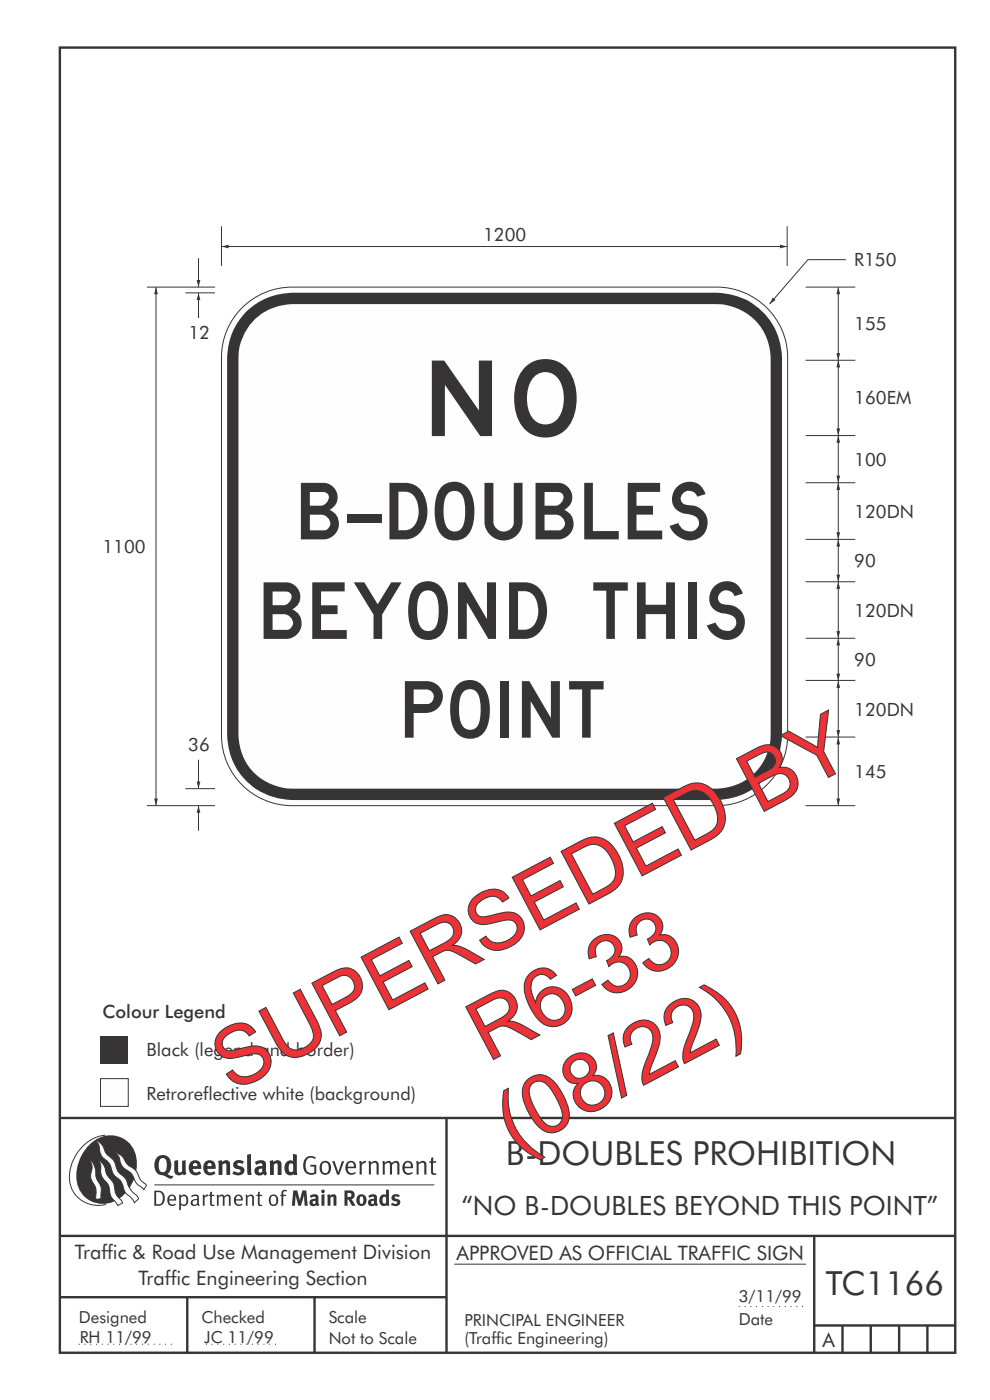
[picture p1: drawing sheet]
<svg xmlns="http://www.w3.org/2000/svg" width="210mm" height="297mm" viewBox="0 0 210 297" stroke-linecap="round" stroke-linejoin="round" font-family="sans-serif">
<g fill="none" stroke="#373435" stroke-width=".51">
<path d="M12.7 10.1h189.9v276.9h-189.9zM12.7 237.2h190M94.7 237.1v50.1M12.7 262.2h190.1M12.7 275.2h82M39.7 275.2v12M66.7 275.2v12M172.7 262.2v25M172.5 281.2h30M178.7 281.2v6M184.7 281.2v6M190.7 281.2v6"/>
<path d="M196.7 281.2v6"/>
</g>
<path d="M156.7 277.2h14M16.7 285.2h20.3M43.7 285.2h15" fill="none" stroke="#373435" stroke-width=".21" stroke-dasharray=".2 1" stroke-linecap="butt"/>
<path d="M21.3 219.9h5.9v5.9h-5.9z" fill-rule="evenodd" fill="#373435"/>
<path d="M21.3 228.8h5.9v5.9h-5.9z" fill-rule="evenodd" fill="#fefefe" stroke="#373435" stroke-width=".21"/>
<path d="M179.4 55.1h-8l-8.2 9.4M96.4 268.2h74.6" fill="none" stroke="#373435" stroke-width=".21"/>
<path d="M163.9 63.1l.6 .5-1.3 .9z" fill="#373435"/>
<path d="M51.4 65.3a15 15 0 0 1 10.6-4.4h90.1a15 15 0 0 1 15 14.9v80.2a15 15 0 0 1-15 14.9h-90.1a14.9 14.9 0 0 1-15-14.9v-80.2a14.8 14.8 0 0 1 4.4-10.5z" fill-rule="evenodd" fill="#fefefe" stroke="#373435" stroke-width=".21"/>
<path d="M52.2 66.1a14.3 14.3 0 0 1 9.8-4h90a13.9 13.9 0 0 1 13.9 13.7v80.2a13.9 13.9 0 0 1-13.9 13.7h-90a13.8 13.8 0 0 1-13.8-13.7v-80.2a14.2 14.2 0 0 1 4-9.7z" fill-rule="evenodd" fill="#373435"/>
<path d="M53.6 68.2a11.7 11.7 0 0 1 8.5-3.7h89.9a11.5 11.5 0 0 1 11.5 11.4v80a11.5 11.5 0 0 1-11.5 11.4h-89.9a11.4 11.4 0 0 1-11.5-11.4v-80a11.5 11.5 0 0 1 3-7.7z" fill-rule="evenodd" fill="#fefefe"/>
<g fill="none" stroke="#373435" stroke-width=".21">
<path d="M47 48v8.4M167 48v8.4M31.2 60.9h14.4M39.3 62.1h6.3M170.9 76.4h10.5M170.9 92.4h10.5M170.9 114.4h10.5M170.9 102.4h10.5M170.9 135.4h10.5M170.9 123.4h10.5M170.9 156.4h10.5M170.9 144.3h10.5"/>
<path d="M177.8 156.4v14.5M31.2 170.9h14.4M39.3 167.3h6.3"/>
</g>
<g fill="#373435">
<path d="M177.8 156.4l.4 1.5h-.8z"/>
<path d="M177.4 169.4h.8l-.4 1.5z"/>
</g>
<path d="M177.8 144.4v12" fill="none" stroke="#373435" stroke-width=".21"/>
<g fill="#373435">
<path d="M177.8 144.4l.4 1.5h-.8z"/>
<path d="M177.4 154.9h.8l-.4 1.5z"/>
</g>
<path d="M177.8 135.4v9" fill="none" stroke="#373435" stroke-width=".21"/>
<g fill="#373435">
<path d="M177.8 135.4l.4 1.5h-.8z"/>
<path d="M177.4 142.9h.8l-.4 1.5z"/>
</g>
<path d="M177.8 123.4v12" fill="none" stroke="#373435" stroke-width=".21"/>
<g fill="#373435">
<path d="M177.8 123.4l.4 1.5h-.8z"/>
<path d="M177.4 133.9h.8l-.4 1.5z"/>
</g>
<path d="M177.8 114.4v9" fill="none" stroke="#373435" stroke-width=".21"/>
<g fill="#373435">
<path d="M177.8 114.4l.4 1.5h-.8z"/>
<path d="M177.4 121.9h.8l-.4 1.5z"/>
</g>
<path d="M177.8 102.4v12" fill="none" stroke="#373435" stroke-width=".21"/>
<g fill="#373435">
<path d="M177.8 102.4l.4 1.5h-.8z"/>
<path d="M177.4 112.9h.8l-.4 1.5z"/>
</g>
<path d="M177.8 92.4v10" fill="none" stroke="#373435" stroke-width=".21"/>
<g fill="#373435">
<path d="M177.8 92.4l.4 1.5h-.8z"/>
<path d="M177.4 100.9h.8l-.4 1.5z"/>
</g>
<path d="M177.8 76.4v16" fill="none" stroke="#373435" stroke-width=".21"/>
<g fill="#373435">
<path d="M177.8 76.4l.4 1.5h-.8z"/>
<path d="M177.4 90.9h.8l-.4 1.5z"/>
</g>
<path d="M177.8 60.9v15.5" fill="none" stroke="#373435" stroke-width=".21"/>
<g fill="#373435">
<path d="M177.4 74.9h.8l-.4 1.5z"/>
<path d="M177.8 60.9l.4 1.5h-.8z"/>
</g>
<path d="M47 52.3h120" fill="none" stroke="#373435" stroke-width=".21"/>
<g fill="#373435">
<path d="M47 52.3l1.5-.4v.8z"/>
<path d="M165.5 51.9l1.5 .4-1.5 .4z"/>
</g>
<path d="M42.1 62.1v5.4" fill="none" stroke="#373435" stroke-width=".21"/>
<path d="M42.1 62.1l.4 1.5h-.8z" fill="#373435"/>
<path d="M42.1 54.8v6.1" fill="none" stroke="#373435" stroke-width=".21"/>
<path d="M41.7 59.4h.8l-.4 1.5z" fill="#373435"/>
<path d="M33.1 60.9v110" fill="none" stroke="#373435" stroke-width=".21"/>
<g fill="#373435">
<path d="M32.7 169.4h.8l-.4 1.5z"/>
<path d="M33.1 60.9l.4 1.5h-.8z"/>
</g>
<path d="M42.1 161.2v6.1" fill="none" stroke="#373435" stroke-width=".21"/>
<path d="M41.7 165.8h.8l-.4 1.5z" fill="#373435"/>
<path d="M42.1 170.9v5.3" fill="none" stroke="#373435" stroke-width=".21"/>
<path d="M42.1 170.9l.4 1.5h-.8z" fill="#373435"/>
<path d="M170.9 60.9h10.5M170.9 170.9h10.5" fill="none" stroke="#373435" stroke-width=".21"/>
<g fill="#373435">
<path d="M64.9 245.6a1.61 1.61 0 0 1 2.1 0l-.2 .3a1.17 1.17 0 0 0-1.4-.2 1.17 1.17 0 0 0-.6 1.3 1.42 1.42 0 0 0 1.2 1.8l.7-.1v-1.2h-.8l-.1-.4h1.3v1.8a1.82 1.82 0 0 1-2.2 0 1.82 1.82 0 0 1-.6-2.1l.2-.7z" fill-rule="evenodd"/>
<path d="M68.2 246.5a1.77 1.77 0 0 0 .4 2.7 1.39 1.39 0 0 0 1.4-.5 1.39 1.39 0 0 0 .2-1.5 1.19 1.19 0 0 0-2-.7zM68.5 246.8a.83 .83 0 0 1 1 .1 .83 .83 0 0 1 .2 .9 .75 .75 0 0 1-.6 1.1 .75 .75 0 0 1-.8-.9v-.9z" fill-rule="evenodd"/>
<path d="M70.5 246.3h.4l.8 2.4 .8-2.4h.5l-1.1 2.9h-.4z" fill-rule="evenodd"/>
<path d="M73.6 246.7a1.74 1.74 0 0 0 .5 2.5l.9-.1 .5-.2-.2-.3a.89 .89 0 0 1-1.1 .2 .89 .89 0 0 1-.4-1h1.7a1.15 1.15 0 0 0-.4-1.4 1.15 1.15 0 0 0-1.5 .3zM74 246.8a.67 .67 0 0 1 .8-.1 .67 .67 0 0 1 .3 .8h-1.3z" fill-rule="evenodd"/>
<path d="M76.2 246.4l.4-.1 .1 .4 .5-.4h.5l-.2 .5a.61 .61 0 0 0-.8 .6v1.8h-.4z" fill-rule="evenodd"/>
<path d="M78.1 246.4l.5-.1 .1 .4a.89 .89 0 0 1 .9-.4 .89 .89 0 0 1 .7 .7v2.2h-.4v-2.2l-.1-.2-.3-.1-.8 .3v2.2h-.4z" fill-rule="evenodd"/>
<path d="M81.1 246.4l.4-.1 .1 .4a.83 .83 0 0 1 .8-.4 .83 .83 0 0 1 .7 .4 .86 .86 0 0 1 .9-.4 .86 .86 0 0 1 .7 .7v2.2h-.4l-.1-2.4a.5 .5 0 0 0-.8 .1l-.2 .2v2.1h-.5v-2.3l-.4-.2-.7 .3v2.2h-.4z" fill-rule="evenodd"/>
<path d="M85.7 246.7a1.74 1.74 0 0 0 .5 2.5l.9-.1 .5-.2-.2-.3a.89 .89 0 0 1-1.1 .2 .89 .89 0 0 1-.4-1h1.7a1.15 1.15 0 0 0-.5-1.4 1.15 1.15 0 0 0-1.4 .3zM86 246.8a.67 .67 0 0 1 .9-.1 .67 .67 0 0 1 .3 .8h-1.3z" fill-rule="evenodd"/>
<path d="M88.3 246.4l.4-.1 .1 .4a.89 .89 0 0 1 .9-.4 .89 .89 0 0 1 .7 .7v2.2h-.4v-2.2l-.1-.2-.3-.1-.8 .3v2.2h-.4z" fill-rule="evenodd"/>
<path d="M91.5 245.6l.4-.1v.8h.7l-.2 .4h-.5v2.1l.1 .1h.5l.1 .3a.71 .71 0 0 1-1.2-.6v-1.9h-.3v-.4h.3z" fill-rule="evenodd"/>
<path d="M37 246.3l.8-.2v2a.46 .46 0 0 0 .2 .6 .46 .46 0 0 0 .6-.2v-2.2l.8-.2v2.4l.2 .5-.6 .3-.2-.3a1.03 1.03 0 0 1-1.2 .3 1.03 1.03 0 0 1-.6-1.1z" fill-rule="evenodd"/>
<path d="M40.4 246.5a1.64 1.64 0 0 0 0 2.3 1.64 1.64 0 0 0 2.3 .1l-.4-.4a.78 .78 0 0 1-.9 .2 .78 .78 0 0 1-.5-.7h1.8a1.37 1.37 0 0 0-.6-1.7 1.37 1.37 0 0 0-1.7 .2zM41 246.9a.48 .48 0 0 1 .7-.1 .48 .48 0 0 1 .2 .6h-1z" fill-rule="evenodd"/>
<path d="M43.5 246.5a1.65 1.65 0 0 0-.2 2 1.65 1.65 0 0 0 1.9 .7l.5-.3-.3-.4a.78 .78 0 0 1-.9 .3 .78 .78 0 0 1-.5-.8h1.8a1.37 1.37 0 0 0-.6-1.7 1.37 1.37 0 0 0-1.7 .2zM44.1 246.9a.48 .48 0 0 1 .6-.1 .48 .48 0 0 1 .2 .6h-.9z" fill-rule="evenodd"/>
<path d="M46.3 246.3l.7-.2 .1 .4a.95 .95 0 0 1 1-.3 .95 .95 0 0 1 .7 .8v2.3h-.8v-2.3l-.3-.2-.5 .3v2.2h-.8z" fill-rule="evenodd"/>
<path d="M49.7 246.5a1.73 1.73 0 0 1 2-.1l-.2 .5-.6-.2a.42 .42 0 0 0-.6 .3l.2 .2a1.23 1.23 0 0 1 1.4 1.1 1.47 1.47 0 0 1-2.3 .9l-.3-.2 .3-.6 .7 .3a.47 .47 0 0 0 .7-.3 .87 .87 0 0 0-1-.5l-.4-.2-.1-.4z" fill-rule="evenodd"/>
<path d="M54.1 246.5l.3 .6 .3-.2a.62 .62 0 0 1 .9 .1v.4a1.21 1.21 0 0 0-1.3 .3 1.21 1.21 0 0 0-.2 1.3 1.19 1.19 0 0 0 1.7 0l.5 .4 .4-.5-.3-.3v-1.4a.96 .96 0 0 0-1.3-1.1zM55 248l.6-.1v.7a.43 .43 0 0 1-.6 .1 .43 .43 0 0 1 0-.7z" fill-rule="evenodd"/>
<path d="M57.2 246.3l.7-.2 .1 .4a.95 .95 0 0 1 1-.3 .95 .95 0 0 1 .7 .8v2.3h-.8v-2.3l-.3-.2-.5 .3v2.2h-.8z" fill-rule="evenodd"/>
<path d="M62.2 244.8v1.5a1.29 1.29 0 0 0-1.4 .2 1.29 1.29 0 0 0-.5 1.3 1.24 1.24 0 0 0 .5 1.3 1.24 1.24 0 0 0 1.5 0l.1 .2h.7l-.1-4.4zM61.5 246.9l.4-.1 .3 .2v1.5l-.3 .1a.48 .48 0 0 1-.6-.4 1.52 1.52 0 0 1 .2-1.3z" fill-rule="evenodd"/>
<path d="M52.4 245l.8-.2 .2 4.5h-.8l-.1-.2z" fill-rule="evenodd"/>
</g>
<path d="M22.4 240.8a9 9 0 0 0-7.4 10.9 6.2 6.2 0 0 0 7.5 3.8M32.7 251.4h59.4" fill="none" stroke="#373435" stroke-width=".21"/>
<path d="M19.1 242.7a5.7 5.7 0 0 1 6.5-1.4 5.7 5.7 0 0 1 3.4 5.7 8.6 8.6 0 0 1-6.2 8.3 5.7 5.7 0 0 1-6.5-7 9.9 9.9 0 0 1 2.8-5.6z" fill-rule="evenodd" fill="#373435"/>
<path d="M24.4 244.5a3.1 3.1 0 0 1 2.3 2.2l.8 .7a3.2 3.2 0 0 1 2 2.4l.4 .6 1.2 1.1-.6 .9-.2-.3a3.5 3.5 0 0 1-1.9-2.1 3.8 3.8 0 0 0-2.1-2.2 3.5 3.5 0 0 1-1-2.2zM20.4 241.9a3.4 3.4 0 0 1 1.9 2.4l.7 .9a3.3 3.3 0 0 1 1.7 2.6 4.4 4.4 0 0 0 1.7 2l.3 .3a6.1 6.1 0 0 0 2.5 3.7l.2 .5-.9 .9a6.1 6.1 0 0 0-1.9-2.3l-.4-.7a3.6 3.6 0 0 0-1.9-2.8l-.6-1a3.6 3.6 0 0 0-1.9-2.8 3.7 3.7 0 0 1-.8-2.4zM21 246.1a3.4 3.4 0 0 1 1.5 2.7l.6 1a3.8 3.8 0 0 1 1.4 3.1l.3 .7 1.2 1.6-1 .5-.5-.7a3.2 3.2 0 0 1-1.3-2.8 4.3 4.3 0 0 0-1.4-2.2 4.7 4.7 0 0 1-.5-3zM19.2 246.1a5.1 5.1 0 0 1 1.2 3.7l.3 .7a3.1 3.1 0 0 1 .7 2.9l.1 .9-1.1 .2-.1-.8a3.5 3.5 0 0 0-.9-3.3 3.6 3.6 0 0 1 .1-2.5z" fill-rule="evenodd" fill="#fefefe" stroke="#373435" stroke-width=".21"/>
<g fill="#373435">
<path d="M33.4 245.5a2.51 2.51 0 0 0 .4 3.7l.8 .1a2.78 2.78 0 0 0 2 .7l.2-.6h-.6l-.7-.3a2.56 2.56 0 0 0 0-3.8 1.83 1.83 0 0 0-2.1 .2zM34 245.8a.87 .87 0 0 1 1 .1 .87 .87 0 0 1 .4 .9v.4a1.17 1.17 0 0 1-.9 1.5l-.3-.1a2.38 2.38 0 0 1-.2-2.8z" fill-rule="evenodd"/>
<path d="M33.1 252.9v2.6a1.12 1.12 0 0 0 1.2-.3 1.12 1.12 0 0 0 .2-1.2l-.1-.5-.3-.5zM32.7 252.6h1.1a1.67 1.67 0 0 1 1.2 1.6 1.67 1.67 0 0 1-1.3 1.6h-1zM36.1 253.9l-.2 .5h1.1a.55 .55 0 0 0-.3-.6 .55 .55 0 0 0-.6 .1zM35.8 253.7a.95 .95 0 0 1 1.2-.1 .95 .95 0 0 1 .4 1.1h-1.5a.72 .72 0 0 0 .4 .8 .72 .72 0 0 0 .9-.2l.1 .3a1.15 1.15 0 0 1-1.5 0 1.15 1.15 0 0 1-.2-1.5zM38.4 254.1v1.1a.7 .7 0 0 0 .9 .2 .7 .7 0 0 0 .2-.9 .61 .61 0 0 0-.4-.7 .61 .61 0 0 0-.7 .3zM38 253.5l.3-.1 .1 .4a.95 .95 0 0 1 1.2-.2 .95 .95 0 0 1 .3 1.2 .92 .92 0 0 1-.5 .9 .92 .92 0 0 1-1-.1v1.1l-.4 .1zM40.9 254.8a.5 .5 0 0 0 .2 .8 .5 .5 0 0 0 .7-.4v-.6zM40.5 253.7a1 1 0 0 1 1.7 .3v1.4l.2 .2-.2 .3-.3-.4a.78 .78 0 0 1-1.4 0 .78 .78 0 0 1 .8-1.1h.5a.58 .58 0 0 0-.3-.7 .58 .58 0 0 0-.7 .2zM43 253.5l.3-.1 .1 .4 .3-.3 .5-.1-.2 .4a.52 .52 0 0 0-.6 .5v1.5h-.4zM44.6 252.9l.4-.1-.1 .7h.6l-.1 .2h-.5v1.5a.35 .35 0 0 0 .6 .3v.3a.57 .57 0 0 1-.6 .1 .57 .57 0 0 1-.3-.6v-1.6h-.3v-.2h.3zM45.9 253.5l.4-.1 .1 .4 .2-.2a.64 .64 0 0 1 1 .2 .7 .7 0 0 1 .8-.4 .7 .7 0 0 1 .5 .6v1.8h-.4v-1.7l-.2-.4-.7 .4v1.7h-.3v-1.7a.38 .38 0 0 0-.3-.4 .38 .38 0 0 0-.5 .2l-.1 .2v1.7h-.4zM50.2 253.9l-.2 .5h1.1a.55 .55 0 0 0-.2-.6 .55 .55 0 0 0-.7 .1zM49.9 253.7a.95 .95 0 0 1 1.2-.1 .95 .95 0 0 1 .4 1.1h-1.5a.72 .72 0 0 0 .4 .8 .72 .72 0 0 0 .9-.2l.1 .3a1.15 1.15 0 0 1-1.5 0 1.15 1.15 0 0 1-.2-1.5zM52.1 253.5l.3-.1 .1 .4a.72 .72 0 0 1 .8-.4 .72 .72 0 0 1 .6 .6v1.8h-.4v-1.6a.45 .45 0 0 0-.3-.5 .45 .45 0 0 0-.5 .2l-.2 .2v1.7h-.3zM54.7 252.9l.4-.1v.7h.6l-.1 .2h-.5v1.5a.35 .35 0 0 0 .5 .3v.3a.57 .57 0 0 1-.6 .1 .57 .57 0 0 1-.3-.6v-1.6h-.3v-.2h.3zM57.6 253.8l-.2 .8a.65 .65 0 0 0 .3 .8 .65 .65 0 0 0 .8-.2l.1-.1a.93 .93 0 0 0-.7-1.4zM57.3 253.7a1.12 1.12 0 0 1 1.4 0 1.12 1.12 0 0 1 .2 1.5 1.01 1.01 0 0 1-1.2 .6 1.01 1.01 0 0 1-.7-1.2zM59.9 252.6l.5-.2 .5 .1-.2 .3-.3-.1-.3 .2v.6h.6l-.1 .2h-.5v2.1h-.4v-2.1h-.2v-.2h.2zM62.2 252.5l-.3 3.3h.7l.1-2.3 .6 2.3h.5l.7-2.3 .1 2.3h.7l-.3-3.3h-.9l-.5 2.2-.5-2.2zM65.7 253.7l.3 .4a.51 .51 0 0 1 .5-.3 .51 .51 0 0 1 .4 .4v.1a.88 .88 0 0 0-1.1 .3 .88 .88 0 0 0 .2 1.2 .9 .9 0 0 0 1.1-.2l.3 .3 .4-.4-.3-.3v-1a.87 .87 0 0 0-.4-.9 .87 .87 0 0 0-1 .2zM66.4 254.8l.5-.1v.6l-.1 .1h-.3l-.2-.2zM68.2 253.4v2.4h.6v-2.5zM68.1 252.7a.4 .4 0 0 0 .8 0 .4 .4 0 0 0-.8 0zM69.4 253.5l.1 2.3h.6v-1.7a.33 .33 0 0 1 .4-.2 .33 .33 0 0 1 .2 .3v1.6h.7v-1.8a.75 .75 0 0 0-.6-.6 .75 .75 0 0 0-.8 .2v-.3zM73.1 252.5v3.3h.6v-1.4l.3 .3 .7 1.1h.7l-.9-1.4a.94 .94 0 0 0 .7-1 .94 .94 0 0 0-.9-.9zM73.7 253.1a.51 .51 0 0 1 .7 .1 .51 .51 0 0 1-.1 .7h-.6zM75.9 253.7a1.19 1.19 0 0 0-.1 1.7 1.19 1.19 0 0 0 1.7 0 1.19 1.19 0 0 0 0-1.6 1.19 1.19 0 0 0-1.6-.1zM76.5 253.9l.2-.1a.99 .99 0 0 1 0 1.6 1.06 1.06 0 0 1-.2-1.5zM78.1 253.7l.3 .4a.51 .51 0 0 1 .5-.3 .51 .51 0 0 1 .4 .4v.1a.88 .88 0 0 0-1.1 .3 .88 .88 0 0 0 .2 1.2 .9 .9 0 0 0 1.1-.2l.3 .3 .4-.4-.2-.3v-1a.87 .87 0 0 0-.5-.9 .87 .87 0 0 0-1 .2zM78.9 254.8l.4-.1v.6l-.1 .1h-.3l-.2-.2zM81.9 252.3v1.2a1.2 1.2 0 0 0-1.4 .6 1.2 1.2 0 0 0 .2 1.4l.5 .3 .8-.1v.1h.6l-.1-3.4zM81.4 253.9l.5 .1-.1 1.2a.46 .46 0 0 1-.5 0 .46 .46 0 0 1-.2-.6zM83.3 253.5a.79 .79 0 0 0-.2 1 .79 .79 0 0 0 1 .4 .33 .33 0 0 1 0 .5 .33 .33 0 0 1-.5-.1l-.5-.2-.2 .5a1.15 1.15 0 0 0 1.2 .3 1.15 1.15 0 0 0 .8-1 1.49 1.49 0 0 0-1.2-.8 .4 .4 0 0 1 .3-.3 .4 .4 0 0 1 .4 .1l.2 .1 .2-.4a1.47 1.47 0 0 0-1.5-.1z" fill-rule="evenodd"/>
</g>
<g font-size="17.6" fill="#ed3237">
<text x="103.5" y="225.4" transform="rotate(-28 103.5 225.4)">R6-33</text>
<text x="49.2" y="231.8" transform="rotate(-28 49.2 231.8)">SUPERSEDED BY</text>
<text x="109.2" y="244.7" transform="rotate(-28 109.2 244.7)">(08/22)</text>
</g>
<text font-size="16" fill="#373435" x="91.6" y="92.5">NO</text>
<g font-size="12" fill="#373435">
<text x="63.8" y="114.4">B-DOUBLES</text>
<text x="55.9" y="135.5">BEYOND THIS</text>
<text x="85.9" y="156.5">POINT</text>
</g>
<g font-size="7.1" fill="#373435">
<text x="107.3" y="247.2">B-DOUBLES PROHIBITION</text>
<text x="175.2" y="274.8">TC1166</text>
</g>
<text font-size="5.6" fill="#373435" x="97.9" y="257.7">“NO B-DOUBLES BEYOND THIS POINT”</text>
<g font-size="4.2" fill="#373435">
<text x="15.9" y="267">Traffic &amp; Road Use Management Division</text>
<text x="96.9" y="267.2">APPROVED AS OFFICIAL TRAFFIC SIGN</text>
<text x="29.4" y="272.6">Traffic Engineering Section</text>
<text x="174.4" y="285.8">A</text>
</g>
<g font-size="3.9" fill="#373435">
<text x="102.5" y="51">1200</text>
<text x="181.2" y="56.5">R150</text>
<text x="40" y="71.9">12</text>
<text x="181.2" y="70">155</text>
<text x="181.2" y="85.8">160EM</text>
<text x="181.2" y="98.8">100</text>
<text x="181.2" y="109.8">120DN</text>
<text x="21.7" y="117.3">1100</text>
<text x="181.2" y="120.2">90</text>
<text x="181.2" y="130.8">120DN</text>
<text x="181.2" y="141.2">90</text>
<text x="181.2" y="151.8">120DN</text>
<text x="39.9" y="159.4">36</text>
<text x="181.2" y="165">145</text>
<text x="21.7" y="215.9">Colour Legend</text>
<text x="31.1" y="224.1">Black (legend and border)</text>
<text x="31.1" y="233.4">Retroreflective white (background)</text>
</g>
<g font-size="3.5" fill="#373435">
<text x="16.7" y="280.6">Designed</text>
<text x="42.7" y="280.6">Checked</text>
<text x="69.7" y="280.6">Scale</text>
<text x="98.5" y="281.3">PRINCIPAL ENGINEER</text>
<text x="156.7" y="281.2">Date</text>
<text x="156.7" y="276.2">3/11/99</text>
<text x="16.9" y="284.8">RH 11/99</text>
<text x="43.3" y="284.8">JC 11/99</text>
<text x="69.7" y="285.2">Not to Scale</text>
<text x="98.5" y="285.1">(Traffic Engineering)</text>
</g>
</svg>
